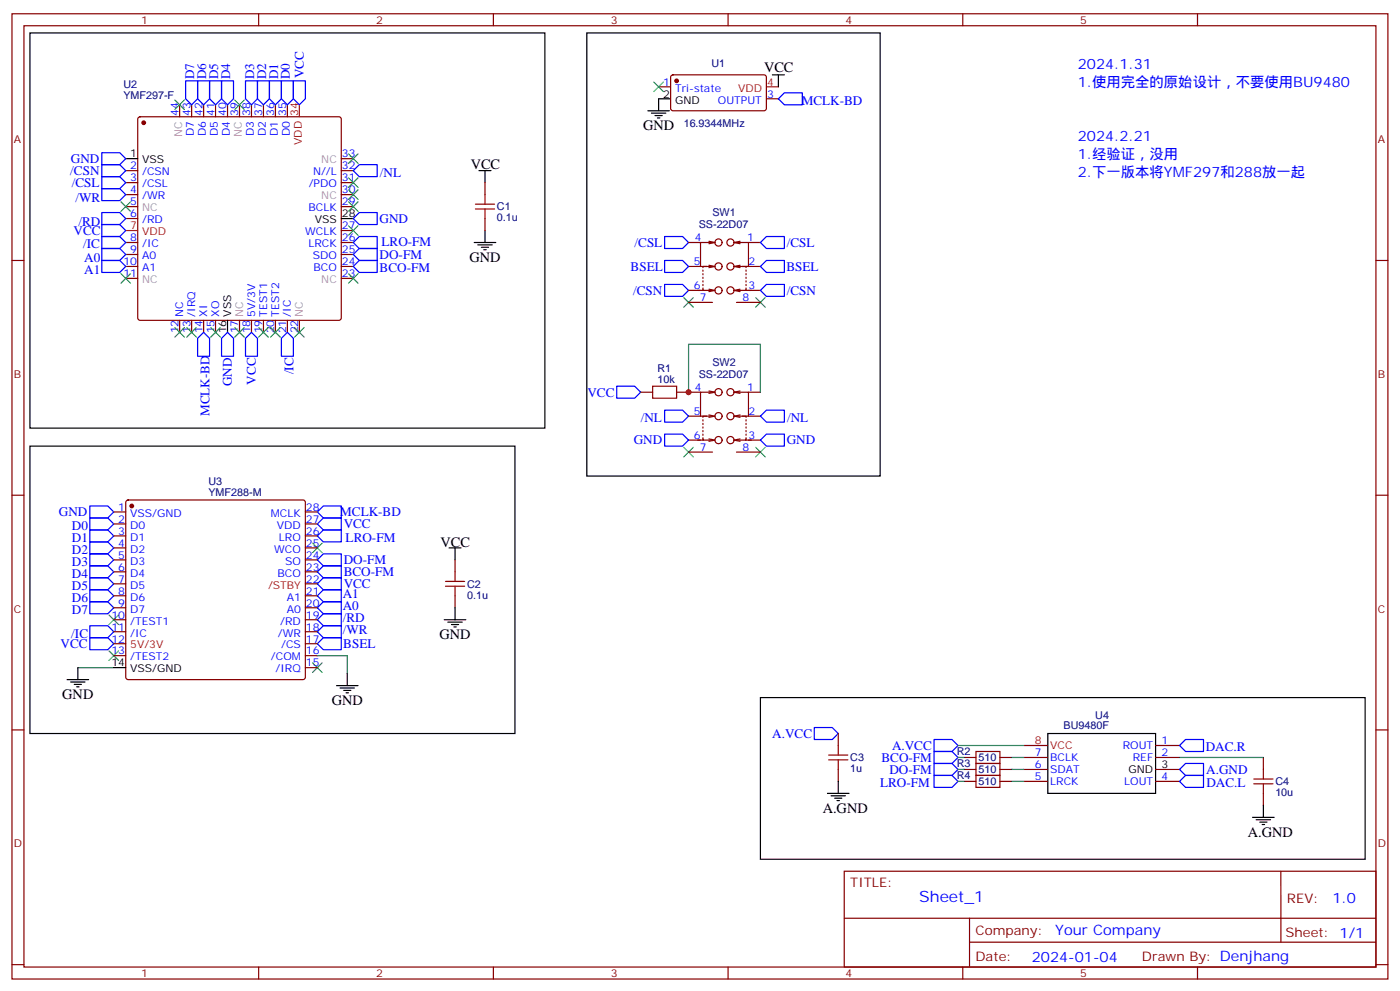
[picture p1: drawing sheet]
<svg xmlns="http://www.w3.org/2000/svg" width="412mm" height="292mm" viewBox="0 0 412 292" stroke-linecap="round" stroke-linejoin="round" font-family="sans-serif">
<g fill="none" stroke="#870000" stroke-width=".35">
<path d="M3.5 4.1h405.4v284.3h-405.4zM7.1 7.6h398.2v277.3h-398.2zM76.2 4.1v3.5M145.3 4.1v3.5M214.5 4.1v3.5M283.6 4.1v3.5M352.8 4.1v3.5M40.8 34.6l.5-.2h58.5l.5 .2 .2 .5v58.6l-.2 .5-.5 .2h-58.5l-.5-.3-.2-.4v-58.6zM52.9 30.9v3.5M56.4 30.9v3.5M60 30.9v3.5M63.5 30.9v3.5"/>
<path d="M67 30.9v3.5M70.6 30.9v3.5M74.1 30.9v3.5M77.6 30.9v3.5M81.1 30.9v3.5M84.7 30.9v3.5M194 25.6h3.6M197.8 22.3l.5-.3 27 .1 .5 .7-.1 9.4-.6 .4h-27.1l-.4-.7v-9.1zM225.8 29.1h3.5M37 50.3h3.6M37 53.8h3.6M37 57.3h3.6"/>
<path d="M100.5 50.3h3.6M100.5 53.8h3.6M100.5 57.3h3.6M100.5 46.7h3.6M142.9 53.8v3.5M3.5 76.7h3.6M37 60.9h3.6M37 64.4h3.6M37 71.4h3.6M37 75h3.6M37 78.5h3.6M100.5 60.9h3.6"/>
<path d="M100.5 71.4h3.6M100.5 75h3.6M100.5 78.5h3.6M100.5 67.9h3.6M142.9 64.4v3.5M202.8 71.4h3.6M202.8 78.5h5.3M207.1 79.6v.3M208.8 78.1l1.8 .4-1.8 .3M208.8 71.1l1.8 .3M209.9 78.5h-2.8v.3M210.6 71.4h-4.2v7.1"/>
<path d="M210.6 71.4l-1.8 .4M216.3 71.4h4.2v7.1M216.3 71.4l1.7 .4M216.3 78.5l1.7 .3M217 78.5h2.8v.3M218 71.1l-1.7 .3M218 78.1l-1.7 .4M218.7 78.5h5.3M219.8 79.6v.3M220.5 71.4h3.5M405.3 76.7h3.6M37 82h3.6"/>
<path d="M52.9 94.4v3.5M56.4 94.4v3.5M60 94.4v3.5M63.5 94.4v3.5M70.6 94.4v3.5M74.1 94.4v3.5M77.6 94.4v3.5M81.1 94.4v3.5M84.7 94.4v3.5M88.2 94.4v3.5M100.5 82h3.6M202.8 85.5h4.5"/>
<path d="M202.8 89.1h7.1M207.1 84.8v.7h2.8M207.1 80.6v.4M207.1 81.7v.3M207.1 82.7v.4M207.1 83.8v.3M208.8 85.2l1.8 .3-1.8 .4M216.3 85.5l1.7 .4M217 89.1h7M218 85.2l-1.7 .3M219.6 85.5h4.4M219.8 84.8v.7h-2.8"/>
<path d="M219.8 80.6v.4M219.8 81.7v.3M219.8 82.7v.4M219.8 83.8v.3M188.7 115.5h3.6M199.3 115.5h7.1M208.8 115.2l1.8 .3M210.6 115.5h-4.2v7.1M210.6 115.5l-1.8 .4M216.3 115.5h4.2v7.1M216.3 115.5l1.7 .4M218 115.2l-1.7 .3"/>
<path d="M220.5 115.5h3.5M202.8 122.6h5.3M202.8 129.6h4.5M202.8 133.2h7.1M207.1 128.9v.7h2.8M207.1 123.6v.4M207.1 124.7v.4M207.1 125.8v.3M207.1 126.8v.4M207.1 127.9v.3M208.8 129.3l1.8 .3-1.8 .4M208.8 122.2l1.8 .4-1.8 .3"/>
<path d="M209.9 122.6h-2.8v.3M216.3 122.6l1.7 .3M216.3 129.6l1.7 .4M217 122.6h2.8v.3M217 133.2h7M218 122.2l-1.7 .4M218 129.3l-1.7 .3M218.7 122.6h5.3M219.6 129.6h4.4M219.8 128.9v.7h-2.8M219.8 123.6v.4M219.8 124.7v.4"/>
<path d="M219.8 125.8v.3M219.8 126.8v.4M219.8 127.9v.3M3.5 145.9h3.6M33.5 150.8h3.5M33.5 154.3h3.5M33.5 157.9h3.5M37.3 147.5l.4-.2h51.6l.5 .2 .2 .5v51.5l-.3 .5-.4 .2h-51.6l-.5-.2-.2-.5v-51.5zM90 150.8h3.5M90 154.3h3.5M90 157.9h3.5M405.3 145.9h3.6"/>
<path d="M33.5 161.4h3.5M33.5 164.9h3.5M33.5 168.5h3.5M33.5 172h3.5M33.5 175.5h3.5M33.5 179h3.5M90 161.4h3.5M90 164.9h3.5M90 168.5h3.5M90 172h3.5M90 175.5h3.5M90 179h3.5"/>
<path d="M134.1 164.9v3.6M134.1 175.5v3.5M33.5 182.6h3.5M33.5 186.1h3.5M33.5 189.6h3.5M33.5 193.1h3.5M90 182.6h3.5M90 186.1h3.5M90 189.6h3.5M90 193.1h3.5M90 196.7h3.5M3.5 215h3.6"/>
<path d="M246.9 216.1v3.5M301.6 219.6h7.1M340.4 219.6h7.1M405.3 215h3.6M246.9 226.7v3.5M284 223.1h3.5M284 226.7h3.5M284 230.2h3.5M294.6 223.1h3.5M294.6 226.7h3.5M294.6 230.2h3.5M301.6 223.1h7.1"/>
<path d="M301.6 226.7h7.1M301.6 230.2h7.1M340.4 223.1h7.1M340.4 226.7h7.1M340.4 230.2h7.1M372.2 223.1v3.6M372.2 233.7v3.5M248.7 256.6h156.6v28.3h-156.6zM377.3 256.7v20.8M248.7 270.5h156.5M285.6 277.5h119.6M285.6 270.5v14.1"/>
<path d="M3.5 284.2h3.6M76.2 284.9v3.5M145.3 284.9v3.5M214.5 284.9v3.5M283.6 284.9v3.5M352.8 284.9v3.5M405.3 284.2h3.6"/>
<circle cx="211.7" cy="78.5" r="1.06"/>
<circle cx="211.7" cy="71.4" r="1.06"/>
<circle cx="215.2" cy="71.4" r="1.06"/>
<circle cx="215.2" cy="78.5" r="1.06"/>
<circle cx="211.7" cy="85.5" r="1.06"/>
<circle cx="215.2" cy="85.5" r="1.06"/>
<circle cx="211.7" cy="115.5" r="1.06"/>
<circle cx="215.2" cy="115.5" r="1.06"/>
<circle cx="211.7" cy="129.6" r="1.06"/>
<circle cx="211.7" cy="122.6" r="1.06"/>
<circle cx="215.2" cy="122.6" r="1.06"/>
<circle cx="215.2" cy="129.6" r="1.06"/>
</g>
<g fill="#870000" stroke="#870000" stroke-width=".35">
<circle cx="42.3" cy="36.2" r=".53"/>
<circle cx="199.3" cy="23.8" r=".53"/>
<circle cx="38.8" cy="149" r=".53"/>
</g>
<g fill="none" stroke="#000" stroke-width=".35">
<path d="M8.8 9.7h151.7v116.4h-151.7zM172.9 9.7h86.4v130.5h-86.4zM190.9 32.6h6.3M191.9 33.3h4.2M193 34h2.1M193.7 34.7h.7M197.6 29.1h-3.6v3.5M227.5 22h3.6M229.3 22v3.6M37 46.7h3.6M141.1 50.3h3.5M142.9 50.3v3.5"/>
<path d="M100.5 64.4h3.6M139.7 71.4h6.3M140.8 72.1h4.2M141.8 72.8h2.1M142.5 73.6h.7M142.9 67.9v3.5M67 94.4v3.5M8.8 131.4h142.9v84.7h-142.9zM132.3 161.4h3.5M134.1 161.4v3.5M134.1 179v3.6M22.9 196.7v3.5"/>
<path d="M33.5 196.7h3.5M102.3 198.4v3.6M130.9 182.6h6.3M131.9 183.3h4.3M133 184h2.1M133.7 184.7h.7M19.8 200.2h6.3M20.8 200.9h4.2M21.9 201.6h2.1M22.6 202.3h.7M99.1 202h6.4M100.2 202.7h4.2"/>
<path d="M101.2 203.4h2.2M102 204.1h.7M224 205.5h178.2v47.6h-178.2zM308.7 216.1h31.7v17.6h-31.7zM243.8 233.7h6.3M244.8 234.4h4.3M245.9 235.1h2.1M246.6 235.8h.7M246.9 230.2v3.5M372.2 237.2v3.6M369 240.8h6.4M370.1 241.5h4.2"/>
<path d="M371.1 242.2h2.1M371.8 242.9h.7"/>
</g>
<path d="M88.2 30.9v3.5M225.8 25.6h3.5M37 67.9h3.6" fill="none" stroke="#f00" stroke-width=".35"/>
<g fill="none" stroke="#00f" stroke-width=".35">
<path d="M54.7 23.8h3.5v5.3l-1.8 1.8-1.7-1.8zM58.2 23.8h3.5v5.3l-1.7 1.8-1.8-1.8zM61.7 23.8h3.6v5.3l-1.8 1.8-1.8-1.8zM65.3 23.8h3.5v5.3l-1.8 1.8-1.7-1.8zM72.3 23.8h3.5v5.3l-1.7 1.8-1.8-1.8zM75.8 23.8h3.6v5.3l-1.8 1.8-1.8-1.8zM79.4 23.8h3.5v5.3l-1.8 1.8-1.7-1.8zM82.9 23.8h3.5v5.3l-1.7 1.8-1.8-1.8zM86.4 23.8h3.6v5.3l-1.8 1.8-1.8-1.8zM231.1 27.3h5.3v3.6h-5.3l-1.8-1.8zM30 45h5.3l1.7 1.7-1.7 1.8h-5.3zM30 48.5h5.3l1.7 1.8-1.7 1.7h-5.3z"/>
<path d="M30 52h5.3l1.7 1.8-1.7 1.8h-5.3zM30 55.6h5.3l1.7 1.7-1.7 1.8h-5.3zM105.8 48.5h5.3v3.5h-5.3l-1.7-1.7zM30 62.6h5.3l1.7 1.8-1.7 1.7h-5.3zM30 66.1h5.3l1.7 1.8-1.7 1.8h-5.3zM30 69.7h5.3l1.7 1.7-1.7 1.8h-5.3zM30 73.2h5.3l1.7 1.8-1.7 1.7h-5.3zM30 76.7h5.3l1.7 1.8-1.7 1.8h-5.3zM104.1 78.5l1.7-1.8h5.3v3.6h-5.3zM104.1 75l1.7-1.8h5.3v3.5h-5.3zM104.1 71.4l1.7-1.7h5.3v3.5h-5.3zM105.8 62.6h5.3v3.5h-5.3l-1.7-1.7z"/>
<path d="M195.8 69.7h5.3l1.7 1.7-1.7 1.8h-5.3zM195.8 76.7h5.3l1.7 1.8-1.7 1.8h-5.3zM224 71.4l1.8-1.7h5.3v3.5h-5.3zM224 78.5l1.8-1.8h5.3v3.6h-5.3zM60 97.9l1.7 1.8v5.3h-3.5v-5.3zM67 97.9l1.8 1.8v5.3h-3.5v-5.3zM74.1 97.9l1.7 1.8v5.3h-3.5v-5.3zM84.7 97.9l1.7 1.8v5.3h-3.5v-5.3zM195.8 83.8h5.3l1.7 1.7-1.7 1.8h-5.3zM225.8 83.8h5.3v3.5h-5.3l-1.8-1.8zM181.7 113.8h5.3l1.7 1.7-1.7 1.8h-5.3zM195.8 120.8h5.3l1.7 1.8-1.7 1.8h-5.3z"/>
<path d="M195.8 127.9h5.3l1.7 1.7-1.7 1.8h-5.3zM225.8 127.9h5.3v3.5h-5.3l-1.8-1.8zM225.8 120.8h5.3v3.6h-5.3l-1.8-1.8zM26.5 149h5.2l1.8 1.8-1.8 1.8h-5.2zM26.5 152.6h5.2l1.8 1.7-1.8 1.8h-5.2zM26.5 156.1h5.2l1.8 1.8-1.8 1.7h-5.2zM26.5 159.6h5.2l1.8 1.8-1.8 1.8h-5.2zM95.2 152.6h5.3v3.5h-5.3l-1.7-1.8zM95.2 149h5.3v3.6h-5.3l-1.7-1.8zM95.2 156.1h5.3v3.5h-5.3l-1.7-1.7zM26.5 163.2h5.2l1.8 1.7-1.8 1.8h-5.2zM26.5 166.7h5.2l1.8 1.8-1.8 1.7h-5.2z"/>
<path d="M26.5 170.2h5.2l1.8 1.8-1.8 1.7h-5.2zM26.5 173.7h5.2l1.8 1.8-1.8 1.8h-5.2zM26.5 177.3h5.2l1.8 1.7-1.8 1.8h-5.2zM93.5 175.5l1.7-1.8h5.3v3.6h-5.3zM93.5 179l1.7-1.7h5.3v3.5h-5.3zM93.5 164.9l1.7-1.7h5.3v3.5h-5.3zM93.5 168.5l1.7-1.8h5.3v3.5h-5.3zM95.2 170.2h5.3v3.5h-5.3l-1.7-1.7zM26.5 187.9h5.2l1.8 1.7-1.8 1.8h-5.2zM26.5 184.3h5.2l1.8 1.8-1.8 1.8h-5.2zM93.5 189.6l1.7-1.7h5.3v3.5h-5.3zM93.5 186.1l1.7-1.8h5.3v3.6h-5.3z"/>
<path d="M93.5 182.6l1.7-1.8h5.3v3.5h-5.3zM239.9 214.3h5.3l1.7 1.8-1.7 1.7h-5.3zM275.2 217.8h5.3l1.7 1.8-1.7 1.8h-5.3zM349.2 217.8h5.3v3.6h-5.3l-1.7-1.8zM275.2 228.4h5.3l1.7 1.8-1.7 1.8h-5.3zM275.2 224.9h5.3l1.7 1.8-1.7 1.7h-5.3zM275.2 221.4h5.3l1.7 1.7-1.7 1.8h-5.3zM349.2 224.9h5.3v3.5h-5.3l-1.7-1.7zM349.2 228.4h5.3v3.6h-5.3l-1.7-1.8z"/>
</g>
<g fill="none" stroke="#3c3" stroke-width=".35">
<path d="M51.5 29.5l2.8 2.8M54.3 29.5l-2.8 2.8M69.1 29.5l2.9 2.8M72 29.5l-2.9 2.8M192.6 24.2l2.8 2.8M195.4 24.2l-2.8 2.8M35.6 59.4l2.9 2.9M38.5 59.4l-2.9 2.9M102.7 55.9l2.8 2.8M102.7 45.3l2.8 2.9M102.7 59.4l2.8 2.9M102.7 52.4l2.8 2.8"/>
<path d="M105.5 45.3l-2.8 2.9M105.5 55.9l-2.8 2.8M105.5 59.4l-2.8 2.9M105.5 52.4l-2.8 2.8M102.7 66.5l2.8 2.8M105.5 66.5l-2.8 2.8M35.6 80.6l2.9 2.8M38.5 80.6l-2.9 2.8M51.5 96.5l2.8 2.8M54.3 96.5l-2.8 2.8M55 96.5l2.9 2.8M57.9 96.5l-2.9 2.8"/>
<path d="M62.1 96.5l2.8 2.8M64.9 96.5l-2.8 2.8M69.1 96.5l2.9 2.8M72 96.5l-2.9 2.8M76.2 96.5l2.8 2.8M79 96.5l-2.8 2.8M79.7 96.5l2.8 2.8M82.5 96.5l-2.8 2.8M86.8 96.5l2.8 2.8M89.6 96.5l-2.8 2.8M102.7 80.6l2.8 2.8M105.5 80.6l-2.8 2.8"/>
<path d="M201.4 87.7l2.9 2.8M204.3 87.7l-2.9 2.8M222.6 87.7l2.8 2.8M225.4 87.7l-2.8 2.8M201.4 131.8l2.9 2.8M204.3 131.8l-2.9 2.8M222.6 131.8l2.8 2.8M225.4 131.8l-2.8 2.8M92.1 160l2.8 2.8M94.9 160l-2.8 2.8M32.1 181.2l2.8 2.8M32.1 191.7l2.8 2.9"/>
<path d="M34.9 181.2l-2.8 2.8M34.9 191.7l-2.8 2.9M92.1 195.3l2.8 2.8M94.9 195.3l-2.8 2.8"/>
</g>
<g fill="none" stroke="#a10000" stroke-width=".35">
<path d="M142.9 57.3v2.8M140.1 61.6h5.6M140.1 60.1h5.6M142.9 61.6v2.8M192.3 113.8h7v3.5h-7zM131.2 172.7h5.7M131.2 171.3h5.7M134.1 168.5v2.8M134.1 172.7v2.8M246.9 219.6v2.8M244.1 223.8h5.7M244.1 222.4h5.7"/>
<path d="M246.9 223.8v2.9M287.5 228.4h7.1v3.6h-7.1zM287.5 224.9h7.1v3.5h-7.1zM287.5 221.4h7.1v3.5h-7.1zM369.4 230.9h5.6M369.4 229.5h5.6M372.2 226.7v2.8M372.2 230.9v2.8"/>
</g>
<path d="M202.8 115.5v-14.1h21.2v14.1M22.9 196.7h10.6M93.5 193.1h8.8v5.3M282.2 219.6h19.4M282.2 230.2h1.8M282.2 223.1h1.8M282.2 226.7h1.8M298.1 230.2h3.5M298.1 223.1h3.5M298.1 226.7h3.5M347.5 223.1h24.7" fill="none" stroke="#008700" stroke-width=".35"/>
<circle cx="202.8" cy="115.5" r=".88" fill="#c00"/>
<text font-size="4.6" fill="#00f" x="270.8" y="265.7">Sheet_1</text>
<g font-size="4.2">
<text x="225.1" y="21.3">VCC</text>
<text x="189.4" y="38.3">GND</text>
<text x="138.7" y="49.9">VCC</text>
<text x="138.3" y="77.1">GND</text>
<text x="129.8" y="161">VCC</text>
<text x="129.5" y="188.2">GND</text>
<text x="18.3" y="205.8">GND</text>
<text x="97.7" y="207.6">GND</text>
<text x="242.4" y="239.4">A.GND</text>
<text x="367.6" y="246.4">A.GND</text>
</g>
<g font-size="4.2" fill="#00f">
<text x="317.5" y="20.3">2024.1.31</text>
<text x="317.5" y="25.6">1.使用完全的原始设计，不要使用BU9480</text>
<text x="317.5" y="41.5">2024.2.21</text>
<text x="317.5" y="46.7">1.经验证，没用</text>
<text x="317.5" y="52">2.下一版本将YMF297和288放一起</text>
<text x="392.5" y="265.9">1.0</text>
<text x="310.9" y="275.5">Your Company</text>
<text x="304" y="283.3">2024-01-04</text>
</g>
<g font-size="3.9" fill="#00f">
<text x="57.2" y="23.3" transform="rotate(-90 57.2 23.3)">D7</text>
<text x="60.7" y="23.3" transform="rotate(-90 60.7 23.3)">D6</text>
<text x="64.3" y="23.3" transform="rotate(-90 64.3 23.3)">D5</text>
<text x="67.8" y="23.3" transform="rotate(-90 67.8 23.3)">D4</text>
<text x="74.8" y="23.3" transform="rotate(-90 74.8 23.3)">D3</text>
<text x="78.4" y="23.3" transform="rotate(-90 78.4 23.3)">D2</text>
<text x="81.9" y="23.3" transform="rotate(-90 81.9 23.3)">D1</text>
<text x="85.4" y="23.3" transform="rotate(-90 85.4 23.3)">D0</text>
<text x="89.5" y="23.1" transform="rotate(-90 89.5 23.1)">VCC</text>
<text x="236.2" y="30.9">MCLK-BD</text>
<text x="20.7" y="51.5">/CSN</text>
<text x="20.9" y="48">GND</text>
<text x="111.9" y="52">/NL</text>
<text x="21.1" y="55.1">/CSL</text>
<text x="22.3" y="59.4">/WR</text>
<text x="111.8" y="65.7">GND</text>
<text x="21.7" y="69.2">VCC</text>
<text x="23.1" y="66.5">/RD</text>
<text x="24.5" y="73.2">/IC</text>
<text x="24.8" y="77.1">A0</text>
<text x="111.8" y="76.2">DO-FM</text>
<text x="112.4" y="72.5">LRO-FM</text>
<text x="186.9" y="72.7">/CSL</text>
<text x="231.8" y="72.7">/CSL</text>
<text x="24.8" y="80.6">A1</text>
<text x="111.8" y="80.1">BCO-FM</text>
<text x="185.8" y="79.8">BSEL</text>
<text x="231.7" y="79.8">BSEL</text>
<text x="186.5" y="86.8">/CSN</text>
<text x="231.8" y="86.8">/CSN</text>
<text x="68.3" y="113.8" transform="rotate(-90 68.3 113.8)">GND</text>
<text x="75.4" y="113.3" transform="rotate(-90 75.4 113.3)">VCC</text>
<text x="86.4" y="110.3" transform="rotate(-90 86.4 110.3)">/IC</text>
<text x="173.1" y="116.8">VCC</text>
<text x="61.7" y="122.6" transform="rotate(-90 61.7 122.6)">MCLK-BD</text>
<text x="188.8" y="124.2">/NL</text>
<text x="231.9" y="124.2">/NL</text>
<text x="186.7" y="130.9">GND</text>
<text x="231.8" y="130.9">GND</text>
<text x="17.4" y="152.1">GND</text>
<text x="100.2" y="152.1">MCLK-BD</text>
<text x="101.2" y="155.5">VCC</text>
<text x="21.2" y="156.1">D0</text>
<text x="21.2" y="159.6">D1</text>
<text x="101.8" y="159.6">LRO-FM</text>
<text x="21.2" y="163.2">D2</text>
<text x="21.2" y="166.7">D3</text>
<text x="101.2" y="166.2">DO-FM</text>
<text x="21.2" y="170.2">D4</text>
<text x="21.2" y="173.7">D5</text>
<text x="101.2" y="173.1">VCC</text>
<text x="101.2" y="169.7">BCO-FM</text>
<text x="21.2" y="177.3">D6</text>
<text x="101" y="176.2">A1</text>
<text x="101" y="179.7">A0</text>
<text x="21.2" y="180.8">D7</text>
<text x="101" y="183.3">/RD</text>
<text x="17.8" y="190.9">VCC</text>
<text x="21" y="187.9">/IC</text>
<text x="101" y="186.8">/WR</text>
<text x="101.1" y="191">BSEL</text>
<text x="227.5" y="217.3">A.VCC</text>
<text x="262.8" y="220.9">A.VCC</text>
<text x="355.2" y="221.4">DAC.R</text>
<text x="259.7" y="224.4">BCO-FM</text>
<text x="262" y="227.9">DO-FM</text>
<text x="355.4" y="227.9">A.GND</text>
<text x="259.3" y="232">LRO-FM</text>
<text x="355.4" y="232">DAC.L</text>
</g>
<g font-size="3.9" fill="#800">
<text x="250.5" y="261.2">TITLE:</text>
<text x="379.1" y="265.9">REV:</text>
<text x="287.4" y="275.4">Company:</text>
<text x="378.7" y="276">Sheet: 1/1</text>
<text x="287.4" y="283.1">Date:</text>
<text x="336.4" y="283.2">Drawn By: Denjhang</text>
</g>
<g font-size="3.2" fill="#800">
<text x="41.6" y="7.1">1</text>
<text x="110.8" y="7.1">2</text>
<text x="179.9" y="7.1">3</text>
<text x="249.1" y="7.1">4</text>
<text x="318.2" y="7.1">5</text>
<text x="4.1" y="42.2">A</text>
<text x="405.9" y="42.2">A</text>
<text x="4.1" y="111.3">B</text>
<text x="405.9" y="111.3">B</text>
<text x="4.1" y="180.4">C</text>
<text x="405.9" y="180.4">C</text>
<text x="4.1" y="249.6">D</text>
<text x="405.9" y="249.6">D</text>
<text x="41.6" y="287.9">1</text>
<text x="110.8" y="287.9">2</text>
<text x="179.9" y="287.9">3</text>
<text x="249.1" y="287.9">4</text>
<text x="318.2" y="287.9">5</text>
</g>
<g font-size="3.2" fill="#000080">
<text x="209.6" y="19.7">U1</text>
<text x="36.3" y="29.1">YMF297-F</text>
<text x="36.3" y="25.9">U2</text>
<text x="201.4" y="37.3">16.9344MHz</text>
<text x="146.4" y="65.2">0.1u</text>
<text x="146.4" y="62">C1</text>
<text x="209.9" y="63.8">SW1</text>
<text x="205.8" y="67.3">SS-22D07</text>
<text x="209.9" y="107.9">SW2</text>
<text x="193.7" y="112.7">10k</text>
<text x="193.7" y="109.5">R1</text>
<text x="205.8" y="111.4">SS-22D07</text>
<text x="61.4" y="142.9">U3</text>
<text x="61.4" y="146.1">YMF288-M</text>
<text x="137.6" y="173.1">C2</text>
<text x="137.6" y="176.3">0.1u</text>
<text x="313.3" y="214.8">BU9480F</text>
<text x="322.7" y="211.8">U4</text>
<text x="250.5" y="227.4">1u</text>
<text x="250.5" y="224.3">C3</text>
<text x="281.9" y="226">R3</text>
<text x="281.9" y="222.5">R2</text>
<text x="288.3" y="227.8">510</text>
<text x="288.3" y="224.3">510</text>
<text x="281.9" y="229.6">R4</text>
<text x="288.3" y="231.3">510</text>
<text x="375.7" y="231.3">C4</text>
<text x="375.7" y="234.5">10u</text>
</g>
<g font-size="3.2">
<text x="195.4" y="28.8">2</text>
<text x="198.9" y="30.5">GND</text>
<text x="38.4" y="46.4">1</text>
<text x="41.9" y="48.2">VSS</text>
<text x="92.7" y="65.8">VSS</text>
<text x="100.7" y="64">28</text>
<text x="68.1" y="93.3" transform="rotate(-90 68.1 93.3)">VSS</text>
<text x="66.7" y="98.2" transform="rotate(-90 66.7 98.2)">16</text>
<text x="32.8" y="196.3">14</text>
<text x="38.3" y="198.1">VSS/GND</text>
<text x="332.4" y="227.7">GND</text>
<text x="342.2" y="226.3">3</text>
</g>
<g font-size="3.2" fill="#00f">
<text x="195.4" y="25.2">1</text>
<text x="198.9" y="27">Tri-state</text>
<text x="226" y="28.8">3</text>
<text x="52.6" y="34.2" transform="rotate(-90 52.6 34.2)">44</text>
<text x="56.1" y="34.2" transform="rotate(-90 56.1 34.2)">43</text>
<text x="59.6" y="34.2" transform="rotate(-90 59.6 34.2)">42</text>
<text x="63.1" y="34.2" transform="rotate(-90 63.1 34.2)">41</text>
<text x="66.7" y="34.2" transform="rotate(-90 66.7 34.2)">40</text>
<text x="70.2" y="34.2" transform="rotate(-90 70.2 34.2)">39</text>
<text x="73.7" y="34.2" transform="rotate(-90 73.7 34.2)">38</text>
<text x="77.3" y="34.2" transform="rotate(-90 77.3 34.2)">37</text>
<text x="80.8" y="34.2" transform="rotate(-90 80.8 34.2)">36</text>
<text x="84.3" y="34.2" transform="rotate(-90 84.3 34.2)">35</text>
<text x="211.5" y="30.5">OUTPUT</text>
<text x="57.1" y="40.2" transform="rotate(-90 57.1 40.2)">D7</text>
<text x="60.7" y="40.2" transform="rotate(-90 60.7 40.2)">D6</text>
<text x="64.2" y="40.2" transform="rotate(-90 64.2 40.2)">D5</text>
<text x="67.7" y="40.2" transform="rotate(-90 67.7 40.2)">D4</text>
<text x="74.8" y="40.2" transform="rotate(-90 74.8 40.2)">D3</text>
<text x="78.3" y="40.2" transform="rotate(-90 78.3 40.2)">D2</text>
<text x="81.8" y="40.2" transform="rotate(-90 81.8 40.2)">D1</text>
<text x="85.4" y="40.2" transform="rotate(-90 85.4 40.2)">D0</text>
<text x="100.7" y="46.4">33</text>
<text x="38.4" y="49.9">2</text>
<text x="38.4" y="53.4">3</text>
<text x="41.9" y="51.7">/CSN</text>
<text x="92.2" y="51.7">N//L</text>
<text x="100.7" y="53.4">31</text>
<text x="100.7" y="49.9">32</text>
<text x="38.4" y="57">4</text>
<text x="41.9" y="55.2">/CSL</text>
<text x="41.9" y="58.7">/WR</text>
<text x="90.9" y="55.2">/PDO</text>
<text x="100.7" y="57">30</text>
<text x="38.4" y="60.5">5</text>
<text x="38.4" y="64">6</text>
<text x="41.9" y="65.8">/RD</text>
<text x="90.9" y="62.3">BCLK</text>
<text x="100.7" y="60.5">29</text>
<text x="38.4" y="71.1">8</text>
<text x="89.9" y="69.3">WCLK</text>
<text x="100.7" y="71.1">26</text>
<text x="100.7" y="67.6">27</text>
<text x="204.7" y="71.1">4</text>
<text x="220.1" y="71.1">1</text>
<text x="38.4" y="74.6">9</text>
<text x="41.9" y="72.8">/IC</text>
<text x="41.9" y="76.4">A0</text>
<text x="90.9" y="72.8">LRCK</text>
<text x="92.1" y="76.4">SDO</text>
<text x="100.7" y="74.6">25</text>
<text x="36.4" y="78.1">10</text>
<text x="36.4" y="81.7">11</text>
<text x="41.9" y="79.9">A1</text>
<text x="92.3" y="79.9">BCO</text>
<text x="100.7" y="81.7">23</text>
<text x="100.7" y="78.1">24</text>
<text x="204.4" y="78.1">5</text>
<text x="220.5" y="78.1">2</text>
<text x="204.4" y="85.2">6</text>
<text x="206.1" y="88.7">7</text>
<text x="218.7" y="88.7">8</text>
<text x="220.5" y="85.2">3</text>
<text x="54" y="93.3" transform="rotate(-90 54 93.3)">NC</text>
<text x="57.5" y="93.3" transform="rotate(-90 57.5 93.3)">/IRQ</text>
<text x="61" y="93.3" transform="rotate(-90 61 93.3)">XI</text>
<text x="64.6" y="93.3" transform="rotate(-90 64.6 93.3)">XO</text>
<text x="75.1" y="93.3" transform="rotate(-90 75.1 93.3)">5V/3V</text>
<text x="78.7" y="93.3" transform="rotate(-90 78.7 93.3)">TEST1</text>
<text x="82.2" y="93.3" transform="rotate(-90 82.2 93.3)">TEST2</text>
<text x="85.7" y="93.3" transform="rotate(-90 85.7 93.3)">/IC</text>
<text x="52.6" y="98.2" transform="rotate(-90 52.6 98.2)">12</text>
<text x="56.1" y="98.2" transform="rotate(-90 56.1 98.2)">13</text>
<text x="59.6" y="98.2" transform="rotate(-90 59.6 98.2)">14</text>
<text x="63.1" y="98.2" transform="rotate(-90 63.1 98.2)">15</text>
<text x="70.2" y="98.2" transform="rotate(-90 70.2 98.2)">17</text>
<text x="73.7" y="98.2" transform="rotate(-90 73.7 98.2)">18</text>
<text x="77.3" y="98.2" transform="rotate(-90 77.3 98.2)">19</text>
<text x="80.8" y="98.2" transform="rotate(-90 80.8 98.2)">20</text>
<text x="84.3" y="98.2" transform="rotate(-90 84.3 98.2)">21</text>
<text x="87.8" y="98.2" transform="rotate(-90 87.8 98.2)">22</text>
<text x="204.7" y="115.2">4</text>
<text x="220.1" y="115.2">1</text>
<text x="204.4" y="122.2">5</text>
<text x="220.5" y="122.2">2</text>
<text x="204.4" y="129.3">6</text>
<text x="220.5" y="129.3">3</text>
<text x="206.1" y="132.8">7</text>
<text x="218.7" y="132.8">8</text>
<text x="34.8" y="150.5">1</text>
<text x="34.8" y="154">2</text>
<text x="38.3" y="152.2">VSS/GND</text>
<text x="38.3" y="155.8">D0</text>
<text x="79.8" y="152.2">MCLK</text>
<text x="81.6" y="155.8">VDD</text>
<text x="90.1" y="154">27</text>
<text x="90.1" y="150.5">28</text>
<text x="34.8" y="157.5">3</text>
<text x="34.8" y="161">4</text>
<text x="38.3" y="159.3">D1</text>
<text x="82.2" y="159.3">LRO</text>
<text x="90.1" y="161">25</text>
<text x="90.1" y="157.5">26</text>
<text x="34.8" y="164.6">5</text>
<text x="38.3" y="162.8">D2</text>
<text x="38.3" y="166.3">D3</text>
<text x="80.8" y="162.8">WCO</text>
<text x="84" y="166.3">SO</text>
<text x="90.1" y="164.6">24</text>
<text x="34.8" y="168.1">6</text>
<text x="34.8" y="171.6">7</text>
<text x="38.3" y="169.9">D4</text>
<text x="38.3" y="173.4">D5</text>
<text x="81.8" y="169.9">BCO</text>
<text x="90.1" y="171.6">22</text>
<text x="90.1" y="168.1">23</text>
<text x="34.8" y="175.2">8</text>
<text x="34.8" y="178.7">9</text>
<text x="38.3" y="176.9">D6</text>
<text x="84.5" y="176.9">A1</text>
<text x="90.1" y="178.7">20</text>
<text x="90.1" y="175.2">21</text>
<text x="32.8" y="182.2">10</text>
<text x="32.8" y="185.7">11</text>
<text x="38.3" y="180.4">D7</text>
<text x="38.3" y="184">/TEST1</text>
<text x="82.6" y="184">/RD</text>
<text x="84.5" y="180.4">A0</text>
<text x="90.1" y="185.7">18</text>
<text x="90.1" y="182.2">19</text>
<text x="32.8" y="189.3">12</text>
<text x="38.3" y="187.5">/IC</text>
<text x="81.9" y="187.5">/WR</text>
<text x="82.8" y="191">/CS</text>
<text x="90.1" y="189.3">17</text>
<text x="32.8" y="192.8">13</text>
<text x="38.3" y="194.6">/TEST2</text>
<text x="79.8" y="194.6">/COM</text>
<text x="90.1" y="196.3">15</text>
<text x="90.1" y="192.8">16</text>
<text x="81.2" y="198.1">/IRQ</text>
<text x="330.7" y="220.7">ROUT</text>
<text x="342.2" y="219.3">1</text>
<text x="304.9" y="226.3">6</text>
<text x="304.9" y="222.8">7</text>
<text x="309.4" y="227.7">SDAT</text>
<text x="309.4" y="224.2">BCLK</text>
<text x="333.7" y="224.2">REF</text>
<text x="342.2" y="222.8">2</text>
<text x="304.9" y="229.8">5</text>
<text x="309.4" y="231.2">LRCK</text>
<text x="331.2" y="231.2">LOUT</text>
<text x="342.2" y="229.8">4</text>
</g>
<g font-size="3.2" fill="#f00">
<text x="217.4" y="27">VDD</text>
<text x="226" y="25.2">4</text>
<text x="87.8" y="34.2" transform="rotate(-90 87.8 34.2)">34</text>
<text x="88.9" y="42.8" transform="rotate(-90 88.9 42.8)">VDD</text>
<text x="38.4" y="67.6">7</text>
<text x="41.9" y="69.3">VDD</text>
<text x="79" y="173.4">/STBY</text>
<text x="38.3" y="191">5V/3V</text>
<text x="304.9" y="219.3">8</text>
<text x="309.4" y="220.7">VCC</text>
</g>
<g font-size="3.2" fill="#999">
<text x="53.6" y="40.3" transform="rotate(-90 53.6 40.3)">NC</text>
<text x="71.3" y="40.3" transform="rotate(-90 71.3 40.3)">NC</text>
<text x="94.6" y="48.2">NC</text>
<text x="94.6" y="58.7">NC</text>
<text x="41.9" y="62.3">NC</text>
<text x="41.9" y="83.4">NC</text>
<text x="94.6" y="83.4">NC</text>
<text x="71.6" y="93.3" transform="rotate(-90 71.6 93.3)">NC</text>
<text x="89.3" y="93.3" transform="rotate(-90 89.3 93.3)">NC</text>
</g>
</svg>
